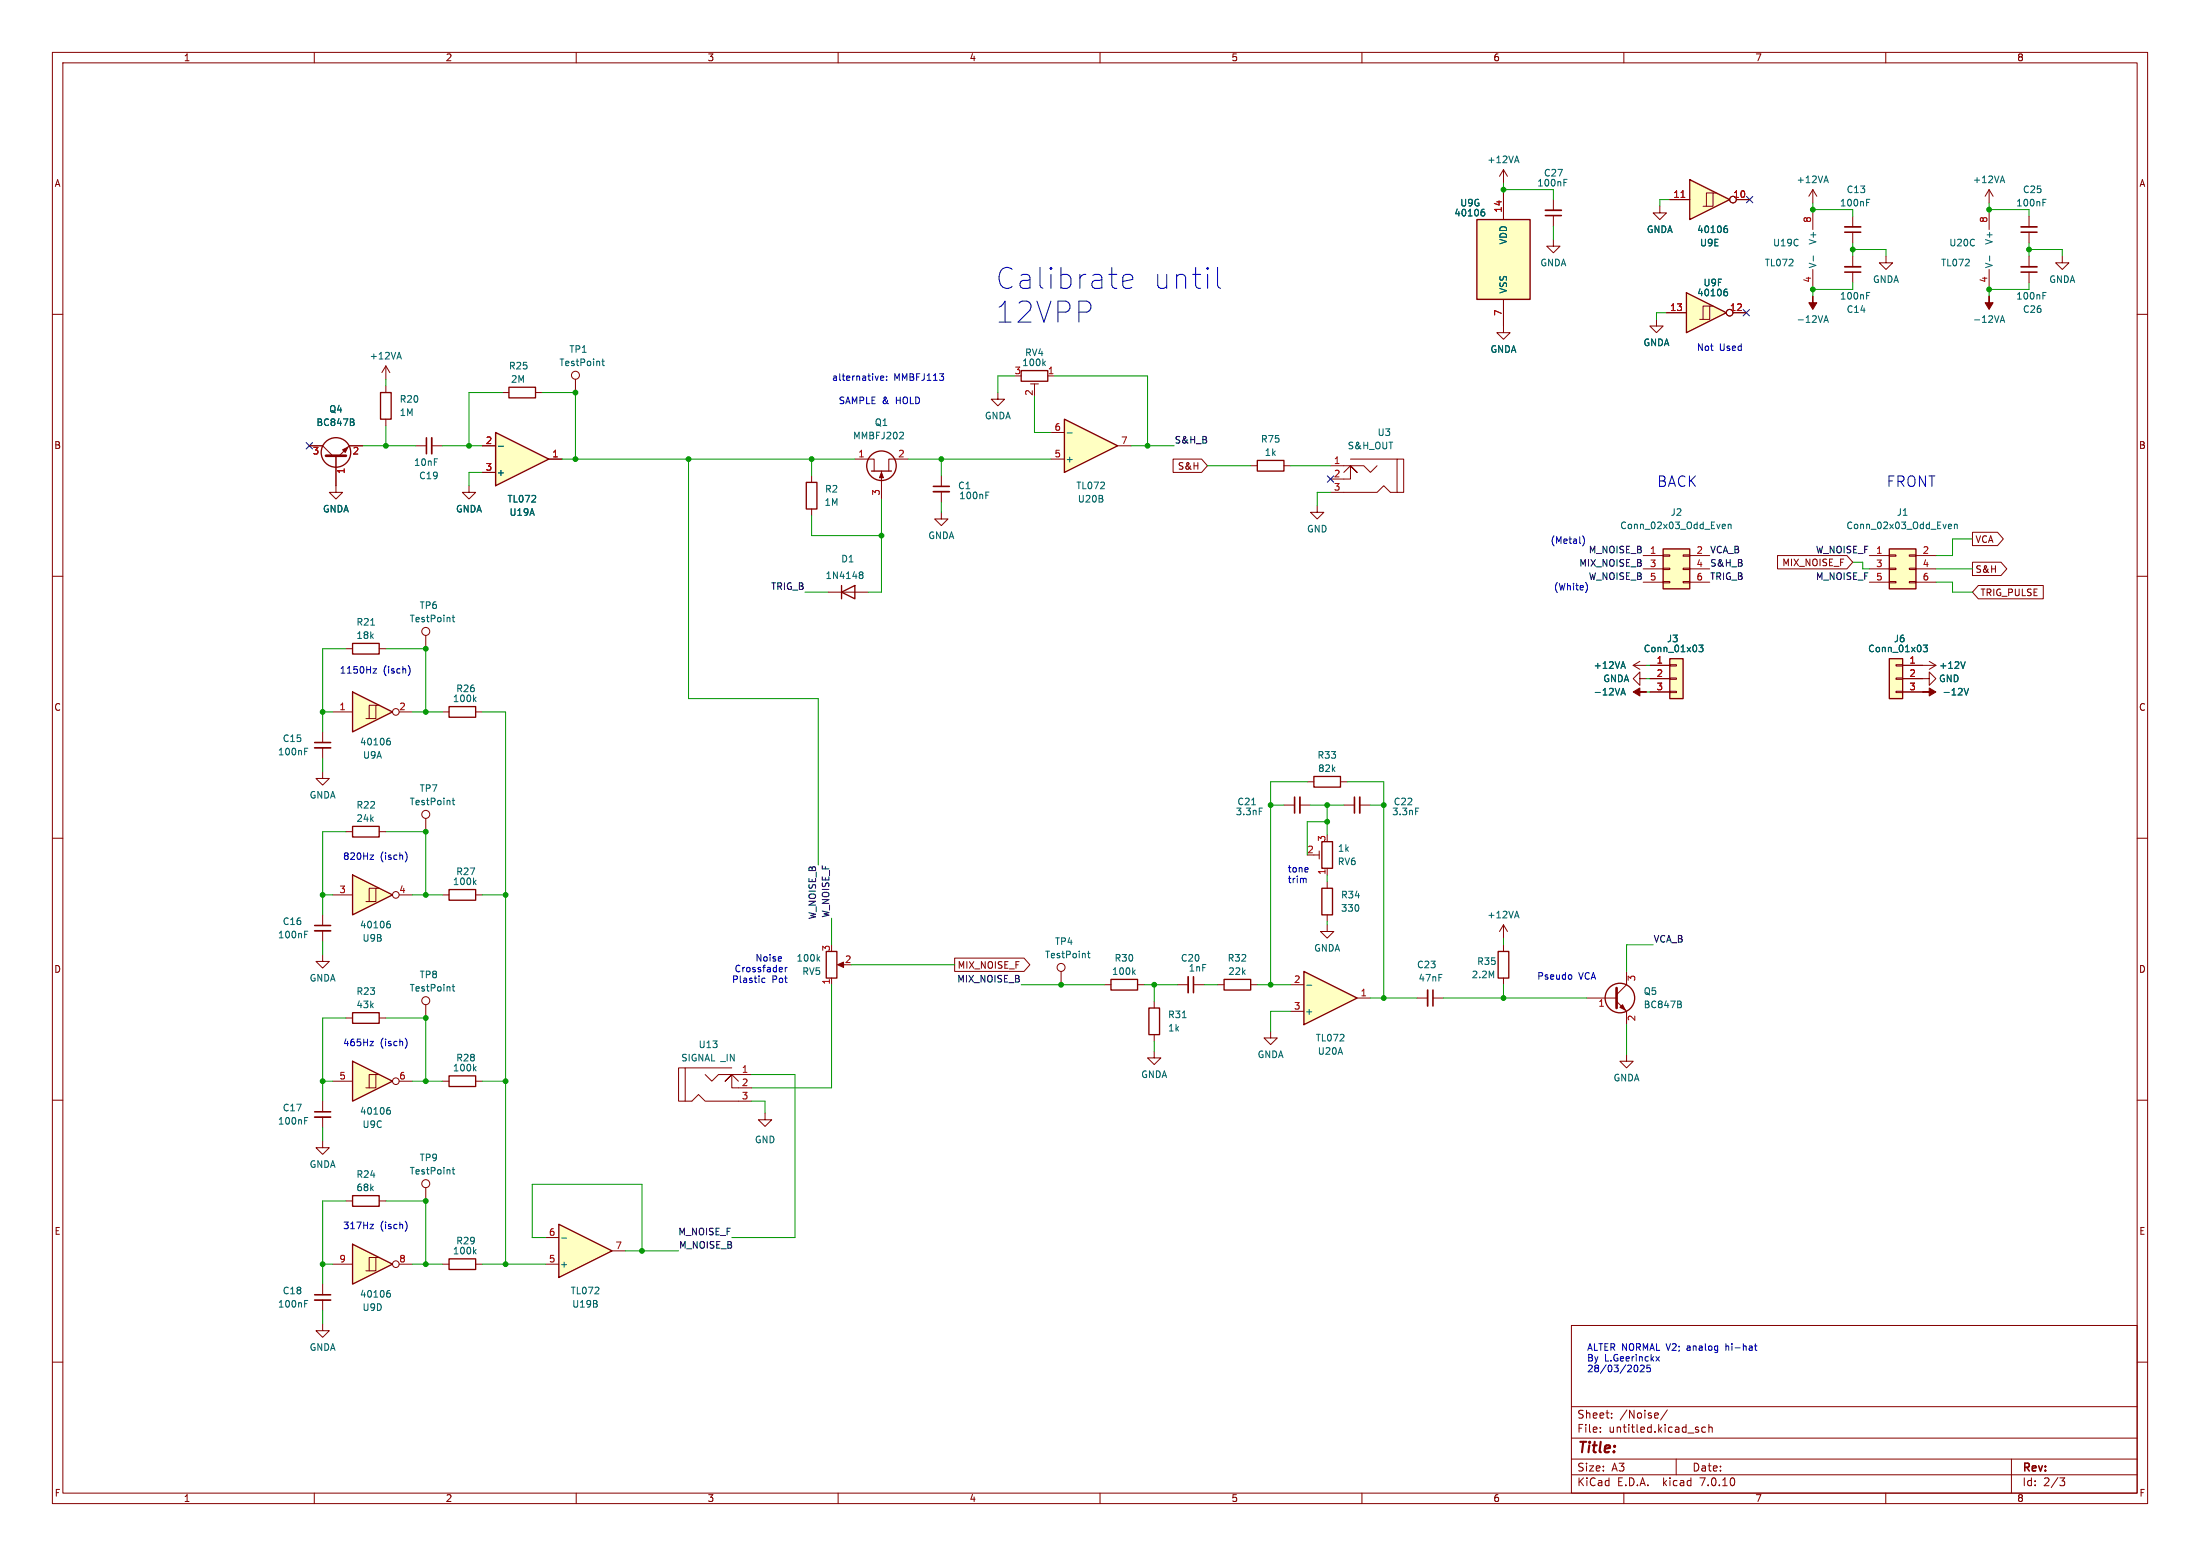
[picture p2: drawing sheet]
<svg xmlns="http://www.w3.org/2000/svg" width="420mm" height="297mm" viewBox="0 0 420 297" stroke-linecap="round" stroke-linejoin="round" font-family="sans-serif">
<g fill="none" stroke="#840000" stroke-width=".19">
<path d="M10 10h400v277h-400zM12 12h396v273h-396zM60 10v2M110 10v2M160 10v2M210 10v2M260 10v2M310 10v2M360 10v2M10 60h2M353.7 48.9v2M353.7 51.9v2.1"/>
<path d="M387.3 41.3v2M387.3 44.3v2.1M387.3 48.9v2M387.3 51.9v2.1M408 60h2M79.4 85.1h2M82.4 85.1h2.1M89.5 92.7v1.3h1.3l-1.3 1.3-1.2-1.3h1.2M238.8 88.9h1.2M245.1 88.9h1.3M10 110h2M356.9 106h3.8"/>
<path d="M356.9 108.6h3.8M356.9 111.1h3.8M360.7 111h1.2v.3h-1.2zM360.7 108.5h1.2v.2h-1.2zM360.7 105.9h1.2v.3h-1.2zM364.5 111h1.3v.3h-1.3zM364.5 108.5h1.3v.2h-1.3zM364.5 105.9h1.3v.3h-1.3zM365.8 106h3.8M365.8 108.6h3.8M365.8 111.1h3.8M408 110h2"/>
<path d="M66 123.8h1.3M72.4 123.8h1.3M84.5 135.9h1.2M90.8 135.9h1.3M361.9 132h1.3v.2h-1.3zM361.9 129.4h1.3v.3h-1.3zM361.9 126.9h1.3v.2h-1.3zM363.2 129.5h5.1v-1.2l1.3 1.2-1.3 1.3v-1.3M363.2 127h3.8M363.2 132.1h3.8M10 160h2M245.1 153.7h2"/>
<path d="M248.2 153.7h2M249.6 149.2h1.2M255.9 149.2h1.3M256.5 153.7h2.1M259.6 153.7h2M408 160h2M84.5 170.8h1.2M90.8 170.8h1.3M250.8 163.2h1M251.8 162.4v1.6M253.4 165.7v1.3M253.4 168.3v1.2"/>
<path d="M253.4 174.6v1.3M287 176.5l-.7 1.3M287 176.5v2.6M287 176.5l.8 1.3M232.4 188h1.3M238.8 188h1.2M242.6 196.9v1.2h1.2l-1.2 1.3-1.3-1.3h1.3M270.5 190.5h2M273.6 190.5h2M287 180.3v1.3M287 186.7v1.3M10 210h2"/>
<path d="M408 210h2M10 260h2M300 253h108v32h-108zM408 260h2M300 278.5h108M300 274.5h108M300 268.5h108M305.5 273.2v.2M305.5 272.5v.1M307.7 270.5v.2M307.7 269.8v.1M316.4 269.7l.2 .3-.7 .2"/>
<path d="M316.5 270.6l-.1 .1M318.3 269.1l-1.3 1.9M320 278.5v3M324.2 273v.3M325.6 272.5l-.4-.1-.3 .3 .1 .6h.6M326.2 272.5l.2-.1 .4 .1 .1 .9M326.2 271.9v1.5M384 278.5v6.5M60 285v2M110 285v2M160 285v2M210 285v2"/>
<path d="M260 285v2M300 281.5h108M310 285v2M360 285v2M393.2 282.1h1l-.5 .6 .4 .1 .1 .5-.3 .3h-.5"/>
</g>
<path d="M240 87.9h5.1v2h-5.1zM360.7 104.8h5.1v7.6h-5.1zM67.3 122.8h5.1v2h-5.1zM85.7 134.9h5.1v2h-5.1zM360.7 125.7h2.5v7.7h-2.5zM250.8 148.2h5.1v2h-5.1zM85.7 169.8h5.1v2h-5.1zM252.3 169.5h2.1v5.1h-2.1zM252.3 160.7h2.1v5h-2.1zM233.7 186.9h5.1v2.1h-5.1zM286 181.6h2v5.1h-2z" fill="none" stroke="#840000" stroke-width=".25"/>
<g fill="none" stroke="#006464" stroke-width=".19">
<path d="M390 38.6h.4M390 38h.6M356.3 56.4h.5M356.3 55.8h.7M390 56.4h.4M390 55.8h.6M70.8 119.3h.7M372.1 100.1h.4l.1 .3-.6 .1M372.5 100.8l-.4 .1M373.1 100.2l.2-.1h.3l.1 .8M373.1 100.1v.8M90.5 133.4l.4 .5"/>
<path d="M90.9 133.1l-.5 .5M367.2 123.1h.7l-.4 .5 .4 .1v.6l-.2 .1-.5-.1M375 131.4l.4 1.3 .4-1.3M239 153.6h.7M240.4 154.2h.6M270.2 154.2h.7M90.5 168.4l.4 .5M90.9 168l-.5 .5M289.3 174.8h.6M289.6 173.9l.4 1.3"/>
</g>
<path d="M352.2 50.9h3M385.8 50.9h3.1M385.8 43.3h3.1M82.4 83.6v3M248.2 152.1v3.1M259.6 152.1v3.1M272.5 189v3" fill="none" stroke="#840000" stroke-width=".33"/>
<path d="M352.2 51.9h3M385.8 51.9h3.1M385.8 44.3h3.1M81.4 83.6v3M247.1 152.1v3.1M258.6 152.1v3.1M273.6 189v3" fill="none" stroke="#840000" stroke-width=".3"/>
<path d="M367 132.1h1.3v-.8l1.3 .8-1.3 .7v-.7z" fill="#840000" stroke="#840000" stroke-width=".19"/>
<g fill="#ffffc2" stroke="#ffffc2" stroke-width=".19">
<path d="M360.7 125.7h2.5v7.7h-2.5z"/>
<path d="M360.7 104.8h5.1v7.6h-5.1z"/>
</g>
<path d="M248.9 185.4l10.2 5.1-10.2 5.1z" fill="#ffffc2"/>
<path d="M97.2 73.9h5v2h-5zM248.9 185.4l10.2 5.1-10.2 5.1z" fill="none" stroke="#840000" stroke-width=".25"/>
<g fill="none" stroke="#840000" stroke-width=".19">
<path d="M379.7 36.2v2.5M379.7 36.2l-.7 1.3M379.7 36.2l.8 1.3M379.7 40v3.8M379.7 51.4v3.8M95.9 74.9h1.3M102.2 74.9h1.3M109.9 72.4v2.5M81.3 121.3v2.5M246.4 188h2.5M246.4 193h2.5M259.1 190.5h2.5"/>
<circle cx="109.9" cy="71.6" r=".76"/>
<circle cx="81.3" cy="120.5" r=".76"/>
</g>
<path d="M382 34.5h.6M382.3 33.6l.4 1.3M379.8 48.8v1M114.9 68.9h.5M115.1 68.5v1.1l.3 .2M86.3 117.8h.5M86.5 117.4v1.1l.3 .2M249.4 188.1h1" fill="none" stroke="#006464" stroke-width=".19"/>
<path d="M94.6 82.6l10.2 5-10.2 5.1z" fill="#ffffc2"/>
<path d="M72.6 74.9h2.1v5.1h-2.1zM94.6 82.6l10.2 5-10.2 5.1z" fill="none" stroke="#840000" stroke-width=".25"/>
<path d="M73.7 69.9l-.8 1.2M73.7 69.9v2.5M73.7 73.7v1.2M73.7 69.9l.7 1.2M73.7 80v1.3M92.1 85.1h2.5M92.1 90.2h2.5M104.8 87.6h2.5" fill="none" stroke="#840000" stroke-width=".19"/>
<path d="M75.9 68.2h.6M76.2 67.3l.4 1.2M95.1 85.2h1" fill="none" stroke="#006464" stroke-width=".19"/>
<path d="M67.3 132.1l7.6 3.8-7.6 3.8z" fill="#ffffc2"/>
<g fill="none" stroke="#840000" stroke-width=".19">
<path d="M59.1 85.1h2.5l1.9 1.9M64.1 87v5.7M69.2 85.1h-2.5l-1.9 1.9M179.7 90.8v2M179.7 93.9v2M313.7 106h3.8M313.7 108.6h3.8M313.7 111.1h3.8M317.5 111h1.3v.3h-1.3zM317.5 108.5h1.3v.2h-1.3zM317.5 105.9h1.3v.3h-1.3zM321.3 111h1.3v.3h-1.3z"/>
<path d="M321.3 108.5h1.3v.2h-1.3zM321.3 105.9h1.3v.3h-1.3zM322.6 106h3.8M322.6 108.6h3.8M322.6 111.1h3.8M61.6 139.7v2M63.5 135.9h3.8M71.8 134.6h-1.3v2.6M72.4 134.6h-.6v2.6h-2M76.2 135.9h2.5M61.6 142.7v2.1M302.9 190.5h5.7"/>
<path d="M308.6 191.1l1.9 1.9v2.6M310.5 185.4v2.6l-1.9 1.9M310.5 201.3v1.3h1.3l-1.3 1.2-1.3-1.2h1.3"/>
<circle cx="75.6" cy="135.9" r=".63"/>
</g>
<g fill="none" stroke="#840000" stroke-width=".25">
<path d="M317.5 104.8h5.1v7.6h-5.1zM67.3 132.1l7.6 3.8-7.6 3.8z"/>
<circle cx="64.1" cy="86.4" r="2.82"/>
<circle cx="309.2" cy="190.5" r="2.82"/>
</g>
<g fill="none" stroke="#006464" stroke-width=".19">
<path d="M67.3 80.6l.3 .2v.3l-.2 .1M67.4 80l.2 .2-.2 .3M188.2 94.5h.4M188.2 93.9h.6M329 100.1h.3l.1 .3-.6 .1M329.3 100.8l-.3 .1M329.9 100.2l.2-.1h.3l.1 .8M329.9 100.1v.8M58.2 143.4h.4M58.2 142.8h.6M74.1 141.4l.3 .1 .1 .1v.5l-.4 .1M74.4 140.9l-.3 .1"/>
<path d="M320.7 191.7l.3 .2-.1 .3-.1 .1M320.8 191.1l.1 .2-.1 .3"/>
</g>
<path d="M62.2 87h3.8M308.6 188.6v3.8" fill="none" stroke="#840000" stroke-width=".51"/>
<g fill="#840000" stroke="#840000" stroke-width=".19">
<path d="M309.2 192.3l.6-.5 .5 1z"/>
<path d="M65.4 85.9l1-.6-.5 1.1z"/>
</g>
<path d="M178.2 93.9h3M60.1 142.7h3" fill="none" stroke="#840000" stroke-width=".33"/>
<path d="M178.2 92.8h3M60.1 141.7h3" fill="none" stroke="#840000" stroke-width=".3"/>
<path d="M317.5 104.8h5.1v7.6h-5.1z" fill="#ffffc2" stroke="#ffffc2" stroke-width=".19"/>
<path d="M106.7 233.7l10.1 5.1-10.1 5z" fill="#ffffc2"/>
<path d="M281.9 41.9h10.2v15.3h-10.2zM318.8 125.7h2.5v7.7h-2.5zM106.7 233.7l10.1 5.1-10.1 5zM85.7 240.3h5.1v2h-5.1z" fill="none" stroke="#840000" stroke-width=".25"/>
<g fill="none" stroke="#840000" stroke-width=".19">
<path d="M287 36.8v5.1M287 57.2v6.3h1.3l-1.3 1.3-1.3-1.3h1.3M296.5 45.7v1.3h1.3l-1.3 1.3-1.2-1.3h1.2M353.7 41.3v2M353.7 44.3v2.1M360 48.9v1.3h1.3l-1.3 1.2-1.2-1.2h1.2M64.1 92.7v1.3h1.3l-1.3 1.3-1.2-1.3h1.2M251.5 96.5v1.3h1.2l-1.2 1.3-1.3-1.3h1.3M254 94h8.9l1.3-1.3 1.2 1.3h1.3M254 88.9h6.3l1.3 1.3 1.3-1.3M256.5 90.2l1.3-1.3 1.3 1.3-1.3-1.3v2.5h-3.8M257.8 87.6h8.9"/>
<path d="M266.7 87.6h1.3v6.4h-1.3zM311.8 127l1.3 .8M311.8 127h2.5M313.1 129.5v-1.2l-1.3 1.2 1.3 1.3v-1.3h1.2M313.1 126.2l-1.3 .8M315 127h3.8M315 129.5h3.8M315 132.1h3.8M318.8 132h1.2v.2h-1.2zM318.8 129.4h1.2v.3h-1.2zM318.8 126.9h1.2v.2h-1.2zM253.4 176.5v1.3h1.2l-1.2 1.3-1.3-1.3h1.3"/>
<path d="M61.6 217.8v1.3h1.3l-1.3 1.2-1.3-1.2h1.3M81.3 226.7v2.5M104.1 236.2h2.6M116.8 238.8h2.6M84.5 241.3h1.2M90.8 241.3h1.3M104.1 241.3h2.6"/>
<circle cx="81.3" cy="225.9" r=".76"/>
</g>
<g fill="none" stroke="#006464" stroke-width=".19">
<path d="M283.3 39.9l-.3 .1M356.3 38.6h.5M356.3 38h.7M283 40.4l.3 .1 .2 .2-.1 .4-.4 .1M309.4 132.7l.5-1.3 .4 1.3M309.6 132.3h.6M309.6 127.2h.6M309.9 126.3l.4 1.3M324.3 123.1h.8l-.4 .5 .3 .1v.6l-.1 .1-.6-.1M86.3 223.3h.5M86.5 222.8v1.1l.3 .2M90.5 238.9l.4 .4"/>
<path d="M90.9 238.5l-.5 .5M107.2 236.3h1"/>
</g>
<path d="M352.2 43.3h3" fill="none" stroke="#840000" stroke-width=".33"/>
<path d="M352.2 44.3h3" fill="none" stroke="#840000" stroke-width=".3"/>
<g fill="#ffffc2" stroke="#ffffc2" stroke-width=".19">
<path d="M281.9 41.9h10.2v15.3h-10.2z"/>
<path d="M318.8 125.7h2.5v7.7h-2.5z"/>
</g>
<path d="M311.8 132.1l1.3-.8v.8h1.2h-1.2v.7z" fill="#840000" stroke="#840000" stroke-width=".19"/>
<path d="M321.9 55.9l7.7 3.8-7.7 3.8z" fill="#ffffc2"/>
<g fill="none" stroke="#840000" stroke-width=".19">
<path d="M346.1 36.2v2.5M346.1 36.2l-.8 1.3M346.1 36.2l.7 1.3M318.1 59.7h3.8M326.4 58.4h-1.3v2.6M327 58.4h-.6v2.6h-1.9M330.8 59.7h2.6M346.1 40v3.8M346.1 51.4v3.8M316.2 61v1.2h1.3l-1.3 1.3-1.2-1.3h1.2M66 229.2h1.3M72.4 229.2h1.3"/>
<path d="M61.6 252.7v1.3h1.3l-1.3 1.3-1.3-1.3h1.3M61.6 245.1v2M61.6 248.2v2"/>
<circle cx="330.2" cy="59.7" r=".63"/>
</g>
<path d="M321.9 55.9l7.7 3.8-7.7 3.8zM67.3 228.2h5.1v2.1h-5.1z" fill="none" stroke="#840000" stroke-width=".25"/>
<path d="M348.3 34.5h.6M348.6 33.6l.4 1.3M329.3 55.7h.4l.1 .2-.1 .4-.4 .2M329.7 55.2l-.4 .1M346.2 48.8v1M348.2 61.5l.4-1.2 .4 1.2M348.3 61.2h.6M381.8 61.5l.5-1.2 .4 1.2M382 61.2h.6M58.2 248.8h.4M58.2 248.2h.6" fill="none" stroke="#006464" stroke-width=".19"/>
<g fill="#840000" stroke="#840000" stroke-width=".19">
<path d="M346.1 56.5v1.3h.7l-.7 1.3-.8-1.3h.8z"/>
<path d="M379.7 56.5v1.3h.8l-.8 1.3-.7-1.3h.7z"/>
</g>
<path d="M60.1 248.2h3" fill="none" stroke="#840000" stroke-width=".33"/>
<path d="M60.1 247.1h3" fill="none" stroke="#840000" stroke-width=".3"/>
<path d="M67.3 237.5l7.6 3.8-7.6 3.8z" fill="#ffffc2"/>
<g fill="none" stroke="#840000" stroke-width=".19">
<path d="M287 32.4l-.7 1.3M287 32.4v2.5M287 32.4l.8 1.3M296.5 38.1v2M316.9 39.4v1.2h1.2l-1.2 1.3-1.3-1.3h1.3M296.5 41.1v2.1M190.5 74.9v1.3h1.3l-1.3 1.3-1.3-1.3h1.3M367 127h2.6M368.3 126.2l1.3 .8M369.6 127l-1.3 .8M63.5 241.3h3.8M71.8 240h-1.3v2.6"/>
<path d="M72.4 240h-.6v2.6h-2M76.2 241.3h2.5"/>
<circle cx="75.6" cy="241.3" r=".63"/>
</g>
<path d="M67.3 237.5l7.6 3.8-7.6 3.8z" fill="none" stroke="#840000" stroke-width=".25"/>
<path d="M289.3 30.7h.6M289.6 29.8l.4 1.3M298.6 34.8h.4M298.6 34.2h.6M375.2 126.3l-.5 1.3M74.1 246.8l.3 .1 .1 .2v.4l-.4 .1M74.4 246.3l-.3 .1" fill="none" stroke="#006464" stroke-width=".19"/>
<path d="M295 40.1h3.1" fill="none" stroke="#840000" stroke-width=".33"/>
<path d="M295 41.1h3.1" fill="none" stroke="#840000" stroke-width=".3"/>
<path d="M322.6 34.3l7.6 3.8-7.6 3.8z" fill="#ffffc2"/>
<g fill="none" stroke="#840000" stroke-width=".19">
<path d="M318.8 38.1h3.8M327 36.8h-1.2v2.6M327.7 36.8h-.7v2.6h-1.9M331.5 38.1h2.5M393.7 48.9v1.3h1.3l-1.3 1.2-1.3-1.2h1.3M163.2 87.6h3.7v2.3M168.3 89.9v5.4M173.4 87.6h-3.7v2.3M158.1 113h7.6"/>
<circle cx="330.8" cy="38.1" r=".63"/>
</g>
<g fill="none" stroke="#840000" stroke-width=".25">
<path d="M322.6 34.3l7.6 3.8-7.6 3.8zM166.4 89.9h3.8M160.7 113l2.5-1.2v2.5zM160.7 111.8v2.5"/>
<circle cx="168.3" cy="88.9" r="2.82"/>
</g>
<path d="M320.9 37.7h.7" fill="none" stroke="#a90000" stroke-width=".19"/>
<path d="M329.3 43.6l.4 .1 .1 .2-.1 .4-.4 .1M329.7 43.1l-.4 .1M172.2 82.5l.3 .2-.1 .3-.7 .8h.8M164.1 109.6l.2 .1M164.1 109.2h.4l.2 .1v.2l-.2 .2M164.3 109.7h.2M164.3 109.7l-.2 .1M164.5 109.7l.2 .3v.3l-.2 .1h-.4" fill="none" stroke="#006464" stroke-width=".19"/>
<path d="M168.3 90.2l.4 1h-.8z" fill="#840000" stroke="#840000" stroke-width=".19"/>
<path d="M203.2 80l10.2 5.1-10.2 5.1z" fill="#ffffc2"/>
<path d="M194.9 70.7h5.1v2.1h-5.1zM153.9 92.1h2.1v5.1h-2.1zM203.2 80l10.2 5.1-10.2 5.1zM67.3 157.7h5.1v2.1h-5.1zM67.3 193.3h5.1v2h-5.1zM157.7 181.6h2.1v5.1h-2.1zM212.1 186.9h5.1v2.1h-5.1zM219.3 192.4h2.1v5.1h-2.1zM85.7 205.4h5.1v2h-5.1z" fill="none" stroke="#840000" stroke-width=".25"/>
<g fill="none" stroke="#840000" stroke-width=".19">
<path d="M196.7 73.3h1.5M197.5 73.3v1M200 71.8h1.3M154.9 90.8v1.3M154.9 97.2v1.2M179.7 97.8v1.3h1.3l-1.3 1.2-1.3-1.2h1.3M200.7 87.6h2.5M200.7 82.6h2.5M213.4 85.1h2.5M61.6 147.3v1.3h1.3l-1.3 1.3-1.3-1.3h1.3M66 158.8h1.3M72.4 158.8h1.3"/>
<path d="M61.6 182.2v1.3h1.3l-1.3 1.3-1.3-1.3h1.3M66 194.3h1.3M72.4 194.3h1.3M81.3 191.8v2.5M158.7 186.7v1.3M160.3 184.2h1M202.6 185.4v2.6M210.8 188h1.3M217.2 188h1.2M220.3 191.1v1.3M220.3 197.5v1.3M224.8 188h2"/>
<path d="M227.8 188h2.1M61.6 210.2v2M61.6 213.2v2.1M84.5 206.4h1.2M90.8 206.4h1.3M129.5 203.8h1.3v6.4h-1.3zM130.8 210.2h1.3l1.2-1.3 1.3 1.3h8.9M130.8 203.8h8.9M134.6 205.1l1.3 1.3 1.3-1.3h6.3M141 206.4l-1.3-1.3-1.3 1.3 1.3-1.3v2.5h3.8M146 212.5v1.2h1.3l-1.3 1.3-1.2-1.3h1.2M220.3 200.7v1.2h1.3l-1.3 1.3-1.2-1.3h1.2"/>
<circle cx="81.3" cy="191" r=".76"/>
<circle cx="202.6" cy="184.7" r=".76"/>
</g>
<g fill="none" stroke="#006464" stroke-width=".19">
<path d="M199.2 69.3l.4 .5M199.6 68.9l-.5 .5M203.7 82.6h1M86.3 188.3h.5M86.5 187.9v1.1l.3 .2M156.1 183l.4 .5M156.5 182.6l-.5 .5M207.6 182h.5M207.8 181.6v1l.3 .2M216.4 185.5l.3 .5M216.7 185.2l-.5 .4M225.7 194.3h.7"/>
<path d="M58.2 213.9h.4M58.2 213.3h.6M90.5 203.9l.4 .5M90.9 203.6l-.5 .5"/>
</g>
<path d="M159.9 184.2l1.1-.6v1.1z" fill="#840000" stroke="#840000" stroke-width=".19"/>
<path d="M226.8 186.4v3.1M60.1 213.2h3" fill="none" stroke="#840000" stroke-width=".33"/>
<path d="M227.8 186.4v3.1M60.1 212.2h3" fill="none" stroke="#840000" stroke-width=".3"/>
<path d="M67.3 202.6l7.6 3.8-7.6 3.8z" fill="#ffffc2"/>
<g fill="none" stroke="#840000" stroke-width=".19">
<path d="M63.5 206.4h3.8M71.8 205.1h-1.3v2.5M72.4 205.1h-.6v2.5h-2M76.2 206.4h2.5"/>
<circle cx="75.6" cy="206.4" r=".63"/>
</g>
<path d="M67.3 202.6l7.6 3.8-7.6 3.8z" fill="none" stroke="#840000" stroke-width=".25"/>
<path d="M74.1 211.9h.3l.1 .2v.4l-.4 .2M74.4 211.4l-.3 .1" fill="none" stroke="#006464" stroke-width=".19"/>
<path d="M67.3 167l7.6 3.8-7.6 3.8z" fill="#ffffc2"/>
<g fill="none" stroke="#840000" stroke-width=".19">
<path d="M287 36.8v5.1M318.8 38.1h3.8M331.5 38.1h2.5M287 57.2v5M318.1 59.7h3.8M330.8 59.7h2.6M59.1 85.1h2.5M64.1 87v5.7M66.7 85.1h2.5M92.1 85.1h2.5M92.1 90.2h2.5M104.8 87.6h2.5"/>
<path d="M223.9 87.6h5.5l1.1 1.3-1.1 1.3h-5.5zM339.3 106h13.3l1.1 1.3-1.1 1.3h-13.3zM376.6 101.6h4.7l1.1 1.3-1.1 1.2h-4.7zM376.6 107.3h5.4l1.1 1.3-1.1 1.3h-5.4zM377.7 111.8h12.4v2.5h-12.4l-1.1-1.3zM315 127h3.8M315 129.5h3.8M315 132.1h3.8M363.2 127h3.8M363.2 129.5h3.8M363.2 132.1h3.8M81.3 156.2v2.6"/>
<path d="M61.6 174.6v2.1M61.6 177.7v2M63.5 170.8h3.8M71.8 169.5h-1.3v2.6M72.4 169.5h-.6v2.6h-2M76.2 170.8h2.5M182.2 182.9h13.3l1.1 1.3-1.1 1.2h-13.3z"/>
<circle cx="330.8" cy="38.1" r=".63"/>
<circle cx="330.2" cy="59.7" r=".63"/>
<circle cx="81.3" cy="155.4" r=".76"/>
<circle cx="75.6" cy="170.8" r=".63"/>
</g>
<path d="M67.3 167l7.6 3.8-7.6 3.8z" fill="none" stroke="#840000" stroke-width=".25"/>
<g fill="none" stroke="#006464" stroke-width=".19">
<path d="M283.3 39.9l-.3 .1M283 40.4l.3 .1 .2 .2-.1 .4-.4 .1M329.3 55.7h.4l.1 .2-.1 .4-.4 .2M329.3 43.6l.4 .1 .1 .2-.1 .4-.4 .1M329.7 55.2l-.4 .1M329.7 43.1l-.4 .1M67.3 80.6l.3 .2v.3l-.2 .1M67.4 80l.2 .2-.2 .3M95.1 85.2h1M309.4 132.7l.5-1.3 .4 1.3M309.6 132.3h.6M309.6 127.2h.6"/>
<path d="M309.9 126.3l.4 1.3M324.3 123.1h.8l-.4 .5 .3 .1v.6l-.1 .1-.6-.1M367.2 123.1h.7l-.4 .5 .4 .1v.6l-.2 .1-.5-.1M375 131.4l.4 1.3 .4-1.3M375.2 126.3l-.5 1.3M86.3 152.8h.5M86.5 152.3v1.1l.3 .2M58.2 178.3h.4M58.2 177.7h.6M74.1 176.3l.3 .1 .1 .2v.4l-.4 .1M74.4 175.8l-.3 .1"/>
</g>
<path d="M60.1 177.7h3" fill="none" stroke="#840000" stroke-width=".33"/>
<path d="M60.1 176.7h3" fill="none" stroke="#840000" stroke-width=".3"/>
<g fill="none" stroke="#0000c2" stroke-width=".19">
<path d="M214.3 53.7l2-.4-.2-.7-.4-.2h-.8l-.4 .2-.2 .3v1.6l.2 .4 .4 .1h.8l.4-.1M232.4 51v3.5l.2 .4 .4 .1M168.1 72.2l.6-.1-.1-.3h-.3l-.2 .1 .1 .7h.4M169.3 72.5v.1M169.3 71.8v.1M302.1 102.3a1.46 1.46 0 0 1 0 1.9M302.9 111.5a1.49 1.49 0 0 1-.2 1.6M71.2 127.6h.7l-.7 .9h.7M77.9 127a1.46 1.46 0 0 1 0 2M70.6 163.2h.7l-.7 .9h.7M77.4 162.6a1.46 1.46 0 0 1 0 1.9M249.2 167.6l.2 .2v.7"/>
<path d="M70.6 198.8h.7l-.7 .8h.7M77.4 198.2a1.46 1.46 0 0 1 0 1.9M145.4 187.3l.3 .2h.3M146 186.8l-.3-.1-.3 .2M149.9 184.7v.8M150.3 184.7l-.4 .2M299.8 186.1l.3 .2v.4l-.3 .2M70.6 233.7h.7l-.7 .8h.7M77.4 233.1a1.46 1.46 0 0 1 0 1.9M316.1 259l.7 .8M316.8 259l-.7 .8M334.9 256.9h.5"/>
<path d="M335.1 256.5v1.1l.3 .2M312.4 260.6a.72 .72 0 0 1-.2 1.2M313.3 260.6l-.1 .1M313.6 260.6l.3 .2-.1 .3-.7 .7h.8M314.4 260.6v.6l.1-.1h.5l.1 .5-.3 .2-.4-.1"/>
</g>
<g fill="none" stroke="#009600" stroke-width=".19">
<path d="M287 34.9v1.9M287 36.2h9.5v1.9M318.8 38.1h-1.9v1.3M346.1 38.7v1.3h7.6v1.3M379.7 38.7v1.3h7.6v1.3M296.5 43.2v2.5M318.1 59.7h-1.9v1.3M353.7 47.6h6.3v1.3M353.7 46.4v2.5M353.7 54v1.2h-7.6v1.3M387.3 47.6h6.4v1.3M387.3 46.4v2.5"/>
<path d="M387.3 54v1.2h-7.6v1.3M73.7 72.4v1.3M95.9 74.9h-6.4v10.2M103.5 74.9h6.4v12.7M193.7 71.8h-3.2v3.1M197.5 75.6v7h3.2M201.3 71.8h17.8v13.3M69.2 85.1h10.2M73.7 81.3v3.8M84.5 85.1h7.6M92.1 90.2h-2.6v2.5M107.3 87.6h55.9"/>
<path d="M131.4 87.6v45.8h24.8v31.7M154.9 87.6v3.2M154.9 98.4v3.8h13.4M168.3 95.3v17.7h-2.6M173.4 87.6h27.3M179.7 87.6v3.2M179.7 95.9v1.9M215.9 85.1h8.3M230.5 88.9h8.3M246.4 88.9h7.6M254 94h-2.5v2.5M153.7 113h4.4"/>
<path d="M353.7 107.3h1.9v1.3h1.3M369.6 111.1h3.1v1.9h3.9M369.6 108.6h7M376.6 102.9h-3.9v3.1h-3.1M61.6 135.9h1.9M66 123.8h-4.4v15.9M73.7 123.8h7.6v12.1M78.7 135.9h5.8M92.1 135.9h4.4v105.4M314.3 132.1h.7M314.3 127h.7M314.3 129.5h.7"/>
<path d="M61.6 144.8v2.5M66 158.8h-4.4v15.8M73.7 158.8h7.6v12M242.6 153.7h2.5M249.6 149.2h-7v38.8M250.2 153.7h6.3M253.4 153.7v5.7M253.4 156.8h-3.8v6.4M257.2 149.2h7v41.3M261.6 153.7h2.6M61.6 170.8h1.9M61.6 179.7v2.5"/>
<path d="M78.7 170.8h5.8M92.1 170.8h4.4M158.7 175.3v5M253.4 167v1.3M253.4 175.9v.6M287 179.1v1.2M66 194.3h-4.4v15.9M73.7 194.3h7.6v12.1M158.7 188v19.6h-15.2M162.6 184.2h19.6M194.9 188h15.9M218.4 188h6.4"/>
<path d="M220.3 188v3.1M220.3 198.8v1.9M229.9 188h2.5M240 188h6.4M246.4 193h-3.8v3.9M261.6 190.5h8.9M275.6 190.5h27.3M287 188v2.5M310.5 195.6v5.7M315.6 180.3h-5.1v5.1M61.6 206.4h1.9M61.6 215.3v2.5"/>
<path d="M78.7 206.4h5.8M92.1 206.4h4.4M143.5 205.1h8.3v31.1h-12.1M143.5 210.2h2.5v2.3M66 229.2h-4.4v15.9M73.7 229.2h7.6v12.1M104.1 236.2h-2.5v-10.1h21v12.7M119.4 238.8h10.1M61.6 250.2v2.5M61.6 241.3h1.9M78.7 241.3h5.8M92.1 241.3h12"/>
</g>
<path d="M333.4 37.5l1.2 1.2M334.6 37.5l-1.2 1.2M332.8 59.1l1.2 1.2M334 59.1l-1.2 1.2M58.4 84.5l1.3 1.2M59.7 84.5l-1.3 1.2M253.4 90.8l1.2 1.2M254.6 90.8l-1.2 1.2" fill="none" stroke="#000084" stroke-width=".19"/>
<path d="M320.9 37.7h.7" fill="none" stroke="#a90000" stroke-width=".19"/>
<g fill="#009600" stroke="#009600" stroke-width=".19">
<circle cx="242.6" cy="153.7" r=".46"/>
<circle cx="242.6" cy="188" r=".46"/>
<circle cx="287" cy="190.5" r=".46"/>
<circle cx="264.2" cy="190.5" r=".46"/>
<circle cx="202.6" cy="188" r=".46"/>
<circle cx="220.3" cy="188" r=".46"/>
<circle cx="287" cy="36.2" r=".46"/>
<circle cx="353.7" cy="47.6" r=".46"/>
<circle cx="346.1" cy="40" r=".46"/>
<circle cx="253.4" cy="156.8" r=".46"/>
<circle cx="264.2" cy="153.7" r=".46"/>
<circle cx="253.4" cy="153.7" r=".46"/>
<circle cx="379.7" cy="55.2" r=".46"/>
<circle cx="387.3" cy="47.6" r=".46"/>
<circle cx="346.1" cy="55.2" r=".46"/>
<circle cx="379.7" cy="40" r=".46"/>
<circle cx="179.7" cy="87.6" r=".46"/>
<circle cx="109.9" cy="74.9" r=".46"/>
<circle cx="154.9" cy="87.6" r=".46"/>
<circle cx="131.4" cy="87.6" r=".46"/>
<circle cx="168.3" cy="102.2" r=".46"/>
<circle cx="219.1" cy="85.1" r=".46"/>
<circle cx="96.5" cy="206.4" r=".46"/>
<circle cx="96.5" cy="170.8" r=".46"/>
<circle cx="81.3" cy="158.8" r=".46"/>
<circle cx="122.6" cy="238.8" r=".46"/>
<circle cx="81.3" cy="194.3" r=".46"/>
<circle cx="61.6" cy="206.4" r=".46"/>
<circle cx="61.6" cy="170.8" r=".46"/>
<circle cx="81.3" cy="170.8" r=".46"/>
<circle cx="81.3" cy="123.8" r=".46"/>
<circle cx="81.3" cy="135.9" r=".46"/>
<circle cx="109.9" cy="87.6" r=".46"/>
<circle cx="73.7" cy="85.1" r=".46"/>
<circle cx="89.5" cy="85.1" r=".46"/>
<circle cx="61.6" cy="135.9" r=".46"/>
<circle cx="81.3" cy="241.3" r=".46"/>
<circle cx="81.3" cy="229.2" r=".46"/>
<circle cx="81.3" cy="206.4" r=".46"/>
<circle cx="61.6" cy="241.3" r=".46"/>
<circle cx="96.5" cy="241.3" r=".46"/>
</g>
<g font-size="5.6" fill="#0000c2">
<text x="189.9" y="55.5">Calibrate</text>
<text x="219.6" y="55.5">until</text>
<text x="189.9" y="62">12VPP</text>
</g>
<g font-size="2.8" fill="#0000c2">
<text x="316.2" y="93.1">BACK</text>
<text x="360" y="93.1">FRONT</text>
</g>
<text font-size="2.8" fill="#840000" x="301" y="277.9">Title:</text>
<g font-size="2.1" fill="#840000">
<text x="301" y="273.7">File:</text>
<text x="301" y="271">Sheet:</text>
<text x="307.1" y="273.7">untitled.kicad_sch</text>
<text x="309.2" y="271">/Noise/</text>
<text x="301" y="281.1">Size:</text>
<text x="307.6" y="281.1">A3</text>
<text x="323" y="281.1">Date:</text>
<text x="386" y="281.3">Rev:</text>
<text x="301" y="283.9">KiCad</text>
<text x="308.7" y="283.9">E.D.A.</text>
<text x="317.6" y="283.9">kicad</text>
<text x="324.8" y="283.9">7.0.10</text>
<text x="386" y="283.9">Id:</text>
<text x="390.1" y="283.9">2/3</text>
</g>
<g font-size="1.8" fill="#840000">
<text x="35" y="11.9">1</text>
<text x="85" y="11.9">2</text>
<text x="135" y="11.9">3</text>
<text x="185" y="11.9">4</text>
<text x="235" y="11.9">5</text>
<text x="285" y="11.9">6</text>
<text x="335" y="11.9">7</text>
<text x="385" y="11.9">8</text>
<text x="10.3" y="35.9">A</text>
<text x="408.3" y="35.9">A</text>
<text x="10.3" y="85.9">B</text>
<text x="224.8" y="89.9">S&amp;H</text>
<text x="408.2" y="85.9">B</text>
<text x="377" y="103.8">VCA</text>
<text x="340.1" y="108.3">MIX_NOISE_F</text>
<text x="377" y="109.5">S&amp;H</text>
<text x="378" y="114">TRIG_PULSE</text>
<text x="10.3" y="135.9">C</text>
<text x="408.2" y="135.9">C</text>
<text x="10.3" y="185.9">D</text>
<text x="182.7" y="185.1">MIX_NOISE_F</text>
<text x="408.2" y="185.9">D</text>
<text x="10.3" y="235.9">E</text>
<text x="408.3" y="235.9">E</text>
<text x="10.3" y="285.9">F</text>
<text x="35" y="286.9">1</text>
<text x="85" y="286.9">2</text>
<text x="135" y="286.9">3</text>
<text x="185" y="286.9">4</text>
<text x="235" y="286.9">5</text>
<text x="285" y="286.9">6</text>
<text x="335" y="286.9">7</text>
<text x="385" y="286.9">8</text>
<text x="408.3" y="285.9">F</text>
</g>
<g font-size="1.8" fill="#006464">
<text x="283.8" y="31.3">+12VA</text>
<text x="293.4" y="35.8">100nF</text>
<text x="294.7" y="33.9">C27</text>
<text x="342.9" y="35.2">+12VA</text>
<text x="376.5" y="35.2">+12VA</text>
<text x="277.5" y="41.5">40106</text>
<text x="278.7" y="39.6">U9G</text>
<text x="351.2" y="39.6">100nF</text>
<text x="352.4" y="37.1">C13</text>
<text x="384.8" y="39.6">100nF</text>
<text x="386.1" y="37.1">C25</text>
<text x="287.9" y="46.8" transform="rotate(-90 287.9 46.8)">VDD</text>
<text x="314.3" y="44.7">GNDA</text>
<text x="323.9" y="44.7">40106</text>
<text x="324.4" y="47.2">U9E</text>
<text x="338.4" y="47.2">U19C</text>
<text x="346.9" y="46.8" transform="rotate(-90 346.9 46.8)">V+</text>
<text x="372" y="47.2">U20C</text>
<text x="380.6" y="46.8" transform="rotate(-90 380.6 46.8)">V+</text>
<text x="294" y="51">GNDA</text>
<text x="336.8" y="51">TL072</text>
<text x="346.9" y="51.3" transform="rotate(-90 346.9 51.3)">V-</text>
<text x="370.5" y="51">TL072</text>
<text x="380.6" y="51.3" transform="rotate(-90 380.6 51.3)">V-</text>
<text x="287.9" y="56.1" transform="rotate(-90 287.9 56.1)">VSS</text>
<text x="323.9" y="56.7">40106</text>
<text x="325.1" y="54.8">U9F</text>
<text x="351.2" y="57.4">100nF</text>
<text x="352.4" y="59.9">C14</text>
<text x="357.5" y="54.2">GNDA</text>
<text x="384.8" y="57.4">100nF</text>
<text x="386.1" y="59.9">C26</text>
<text x="391.1" y="54.2">GNDA</text>
<text x="342.9" y="61.8">-12VA</text>
<text x="376.5" y="61.8">-12VA</text>
<text x="70.5" y="68.8">+12VA</text>
<text x="97.1" y="70.7">R25</text>
<text x="106.7" y="70.1">TestPoint</text>
<text x="108.6" y="67.5">TP1</text>
<text x="195.1" y="70.1">100k</text>
<text x="195.6" y="68.2">RV4</text>
<text x="284.4" y="67.5">GNDA</text>
<text x="313.6" y="66.3">GNDA</text>
<text x="76.2" y="77.1">R20</text>
<text x="97.5" y="73.3">2M</text>
<text x="60.3" y="81.5">BC847B</text>
<text x="62.8" y="79">Q4</text>
<text x="76.2" y="79.6">1M</text>
<text x="166.9" y="81.5">Q1</text>
<text x="187.9" y="80.2">GNDA</text>
<text x="262.9" y="83.4">U3</text>
<text x="79" y="89.1">10nF</text>
<text x="162.8" y="84">MMBFJ202</text>
<text x="203.3" y="88.5">+</text>
<text x="240.6" y="84.7">R75</text>
<text x="241.3" y="87.2">1k</text>
<text x="257.2" y="86">S&amp;H_OUT</text>
<text x="79.9" y="91.7">C19</text>
<text x="94.7" y="91">+</text>
<text x="157.4" y="94.2">R2</text>
<text x="182.8" y="93.6">C1</text>
<text x="183" y="95.5">100nF</text>
<text x="205.4" y="93.6">TL072</text>
<text x="61.6" y="98">GNDA</text>
<text x="87" y="98">GNDA</text>
<text x="96.8" y="96.1">TL072</text>
<text x="97.2" y="98.7">U19A</text>
<text x="157.3" y="96.7">1M</text>
<text x="205.7" y="96.1">U20B</text>
<text x="249.4" y="101.8">GND</text>
<text x="309.2" y="101.2">Conn_02x03_Odd_Even</text>
<text x="318.8" y="98.7">J2</text>
<text x="352.4" y="101.2">Conn_02x03_Odd_Even</text>
<text x="362" y="98.7">J1</text>
<text x="160.5" y="107.5">D1</text>
<text x="177.1" y="103.1">GNDA</text>
<text x="157.5" y="110.7">1N4148</text>
<text x="68" y="119.6">R21</text>
<text x="78.1" y="119">TestPoint</text>
<text x="80" y="116.4">TP6</text>
<text x="68" y="122.1">18k</text>
<text x="313.7" y="124.7">Conn_01x03</text>
<text x="318.1" y="122.8">J3</text>
<text x="356.5" y="124.7">Conn_01x03</text>
<text x="361.5" y="122.8">J6</text>
<text x="304.1" y="127.9">+12VA</text>
<text x="306" y="130.4">GNDA</text>
<text x="370.1" y="130.4">GND</text>
<text x="370.1" y="127.9">+12V</text>
<text x="86.4" y="134.2">100k</text>
<text x="87" y="132.3">R26</text>
<text x="304.1" y="132.9">-12VA</text>
<text x="370.7" y="132.9">-12V</text>
<text x="53.9" y="141.8">C15</text>
<text x="68.6" y="142.5">40106</text>
<text x="53" y="144.4">100nF</text>
<text x="69.2" y="145">U9A</text>
<text x="251.4" y="145">R33</text>
<text x="251.5" y="147.5">82k</text>
<text x="59" y="152.6">GNDA</text>
<text x="68" y="154.5">R22</text>
<text x="78.1" y="153.9">TestPoint</text>
<text x="80" y="151.4">TP7</text>
<text x="235.8" y="155.8">3.3nF</text>
<text x="236.1" y="153.9">C21</text>
<text x="265.7" y="155.8">3.3nF</text>
<text x="266" y="153.9">C22</text>
<text x="68" y="157.1">24k</text>
<text x="87" y="167.2">R27</text>
<text x="255.3" y="165.3">RV6</text>
<text x="255.3" y="162.8">1k</text>
<text x="86.4" y="169.1">100k</text>
<text x="255.9" y="171.7">R34</text>
<text x="53" y="179.3">100nF</text>
<text x="53.9" y="176.8">C16</text>
<text x="68.6" y="177.4">40106</text>
<text x="69.1" y="179.9">U9B</text>
<text x="255.9" y="174.2">330</text>
<text x="283.8" y="175.5">+12VA</text>
<text x="152" y="183.7">100k</text>
<text x="199.4" y="183.1">TestPoint</text>
<text x="201.3" y="180.6">TP4</text>
<text x="212.7" y="183.7">R30</text>
<text x="225.3" y="183.7">C20</text>
<text x="226.8" y="185.6">1nF</text>
<text x="234.3" y="183.7">R32</text>
<text x="250.8" y="181.8">GNDA</text>
<text x="270.4" y="185">C23</text>
<text x="281.9" y="184.4">R35</text>
<text x="59" y="187.6">GNDA</text>
<text x="68" y="190.1">R23</text>
<text x="78.1" y="189.5">TestPoint</text>
<text x="80" y="186.9">TP8</text>
<text x="153.1" y="186.3">RV5</text>
<text x="212.2" y="186.3">100k</text>
<text x="234.4" y="186.3">22k</text>
<text x="270.7" y="187.6">47nF</text>
<text x="280.9" y="186.9">2.2M</text>
<text x="313.7" y="190.1">Q5</text>
<text x="68" y="192.6">43k</text>
<text x="222.9" y="194.5">R31</text>
<text x="222.9" y="197.1">1k</text>
<text x="249" y="193.9">+</text>
<text x="313.7" y="192.6">BC847B</text>
<text x="87" y="202.8">R28</text>
<text x="130" y="202.8">SIGNAL _IN</text>
<text x="133.3" y="200.3">U13</text>
<text x="240" y="202.2">GNDA</text>
<text x="251.1" y="199">TL072</text>
<text x="251.5" y="201.5">U20A</text>
<text x="86.4" y="204.7">100k</text>
<text x="217.8" y="206">GNDA</text>
<text x="307.9" y="206.6">GNDA</text>
<text x="53" y="214.9">100nF</text>
<text x="53.9" y="212.3">C17</text>
<text x="68.6" y="213">40106</text>
<text x="69.1" y="215.5">U9C</text>
<text x="80" y="221.8">TP9</text>
<text x="144" y="218.4">GND</text>
<text x="59" y="223.1">GNDA</text>
<text x="68" y="227.6">68k</text>
<text x="68" y="225">R24</text>
<text x="78.1" y="224.4">TestPoint</text>
<text x="86.4" y="239.6">100k</text>
<text x="87" y="237.7">R29</text>
<text x="106.8" y="242.2">+</text>
<text x="53" y="249.8">100nF</text>
<text x="53.9" y="247.2">C18</text>
<text x="68.6" y="247.9">40106</text>
<text x="69.1" y="250.4">U9D</text>
<text x="108.8" y="247.2">TL072</text>
<text x="109.1" y="249.8">U19B</text>
<text x="59" y="258">GNDA</text>
</g>
<g font-size="1.8" fill="#a90000">
<text x="286.8" y="40.7" transform="rotate(-90 286.8 40.7)">14</text>
<text x="319.4" y="37.8">11</text>
<text x="330.8" y="37.8">10</text>
<text x="345.8" y="42.6" transform="rotate(-90 345.8 42.6)">8</text>
<text x="379.5" y="42.6" transform="rotate(-90 379.5 42.6)">8</text>
<text x="318.7" y="59.4">13</text>
<text x="330.2" y="59.4">12</text>
<text x="345.8" y="54" transform="rotate(-90 345.8 54)">4</text>
<text x="379.5" y="54" transform="rotate(-90 379.5 54)">4</text>
<text x="286.8" y="60.4" transform="rotate(-90 286.8 60.4)">7</text>
<text x="193.6" y="71.5">3</text>
<text x="200" y="71.5">1</text>
<text x="197.2" y="75.6" transform="rotate(-90 197.2 75.6)">2</text>
<text x="201.2" y="82.3">6</text>
<text x="59.6" y="87.1">3</text>
<text x="67.2" y="87.1">2</text>
<text x="92.6" y="84.8">2</text>
<text x="92.6" y="89.9">3</text>
<text x="105.3" y="87.4">1</text>
<text x="163.8" y="87.4">1</text>
<text x="171.4" y="87.4">2</text>
<text x="201.2" y="87.4">5</text>
<text x="213.9" y="84.8">7</text>
<text x="254.6" y="88.6">1</text>
<text x="66.1" y="90.6" transform="rotate(-90 66.1 90.6)">1</text>
<text x="168" y="94.7" transform="rotate(-90 168 94.7)">3</text>
<text x="254.6" y="91.2">2</text>
<text x="254.6" y="93.7">3</text>
<text x="314.9" y="105.8">1</text>
<text x="323.8" y="105.8">2</text>
<text x="358.1" y="105.8">1</text>
<text x="367" y="105.8">2</text>
<text x="314.9" y="108.3">3</text>
<text x="314.9" y="110.9">5</text>
<text x="323.8" y="108.3">4</text>
<text x="323.8" y="110.9">6</text>
<text x="358.1" y="108.3">3</text>
<text x="358.1" y="110.9">5</text>
<text x="367" y="108.3">4</text>
<text x="367" y="110.9">6</text>
<text x="316.2" y="126.7">1</text>
<text x="316.2" y="129.3">2</text>
<text x="316.2" y="131.8">3</text>
<text x="364.4" y="126.7">1</text>
<text x="364.4" y="129.3">2</text>
<text x="364.4" y="131.8">3</text>
<text x="64.7" y="135.6">1</text>
<text x="76.1" y="135.6">2</text>
<text x="253.1" y="160.7" transform="rotate(-90 253.1 160.7)">3</text>
<text x="249.5" y="162.9">2</text>
<text x="253.1" y="167.1" transform="rotate(-90 253.1 167.1)">1</text>
<text x="64.7" y="170.6">3</text>
<text x="76.1" y="170.6">4</text>
<text x="158.5" y="181.7" transform="rotate(-90 158.5 181.7)">3</text>
<text x="161.2" y="183.9">2</text>
<text x="158.5" y="188" transform="rotate(-90 158.5 188)">1</text>
<text x="246.9" y="187.7">2</text>
<text x="259.6" y="190.2">1</text>
<text x="312.5" y="187.4" transform="rotate(-90 312.5 187.4)">3</text>
<text x="246.9" y="192.8">3</text>
<text x="305" y="192.5">1</text>
<text x="312.5" y="195" transform="rotate(-90 312.5 195)">2</text>
<text x="64.7" y="206.1">5</text>
<text x="76.1" y="206.1">6</text>
<text x="141.5" y="204.9">1</text>
<text x="141.5" y="207.4">2</text>
<text x="141.5" y="209.9">3</text>
<text x="104.7" y="236">6</text>
<text x="117.4" y="238.5">7</text>
<text x="64.7" y="241">9</text>
<text x="76.1" y="241">8</text>
<text x="104.7" y="241">5</text>
</g>
<g font-size="1.8" fill="#0000c2">
<text x="323.8" y="67.1">Not</text>
<text x="328.2" y="67.1">Used</text>
<text x="158.7" y="72.8">alternative:</text>
<text x="160" y="77.2">SAMPLE &amp;</text>
<text x="170.6" y="72.8">MMBFJ113</text>
<text x="171.1" y="77.2">HOLD</text>
<text x="295.9" y="103.9">(Metal)</text>
<text x="296.5" y="112.8">(White)</text>
<text x="303.2" y="110.8">W_NOISE_B</text>
<text x="64.8" y="128.7">1150Hz</text>
<text x="73.1" y="128.7">(isch)</text>
<text x="65.4" y="164.2">820Hz</text>
<text x="72.6" y="164.2">(isch)</text>
<text x="245.7" y="166.6">tone</text>
<text x="245.7" y="168.7">trim</text>
<text x="140.1" y="185.7">Crossfader</text>
<text x="144.1" y="183.6">Noise</text>
<text x="139.6" y="187.7">Plastic</text>
<text x="147.4" y="187.7">Pot</text>
<text x="293.4" y="187.1">Pseudo</text>
<text x="301.4" y="187.1">VCA</text>
<text x="65.4" y="199.8">465Hz</text>
<text x="72.6" y="199.8">(isch)</text>
<text x="65.4" y="234.7">317Hz</text>
<text x="72.6" y="234.7">(isch)</text>
<text x="302.9" y="257.9">ALTER NORMAL V2;</text>
<text x="322.3" y="257.9">analog</text>
<text x="329.9" y="257.9">hi-hat</text>
<text x="302.9" y="260">By</text>
<text x="302.9" y="262">28/03/2025</text>
<text x="306.3" y="260">L.Geerinckx</text>
</g>
<g font-size="1.8" fill="#0f0f0f">
<text x="224.2" y="84.7">S&amp;H_B</text>
<text x="303.2" y="105.7">M_NOISE_B</text>
<text x="326.4" y="105.7">VCA_B</text>
<text x="346.6" y="105.7">W_NOISE_F</text>
<text x="147.1" y="112.7">TRIG_B</text>
<text x="301.4" y="108.2">MIX_NOISE_B</text>
<text x="326.4" y="110.8">TRIG_B</text>
<text x="326.4" y="108.2">S&amp;H_B</text>
<text x="346.6" y="110.8">M_NOISE_F</text>
<text x="155.9" y="175.6" transform="rotate(-90 155.9 175.6)">W_NOISE_B</text>
<text x="158.4" y="175.3" transform="rotate(-90 158.4 175.3)">W_NOISE_F</text>
<text x="315.6" y="180">VCA_B</text>
<text x="182.6" y="187.6">MIX_NOISE_B</text>
<text x="129.4" y="235.9">M_NOISE_F</text>
<text x="129.5" y="238.4">M_NOISE_B</text>
</g>
</svg>
